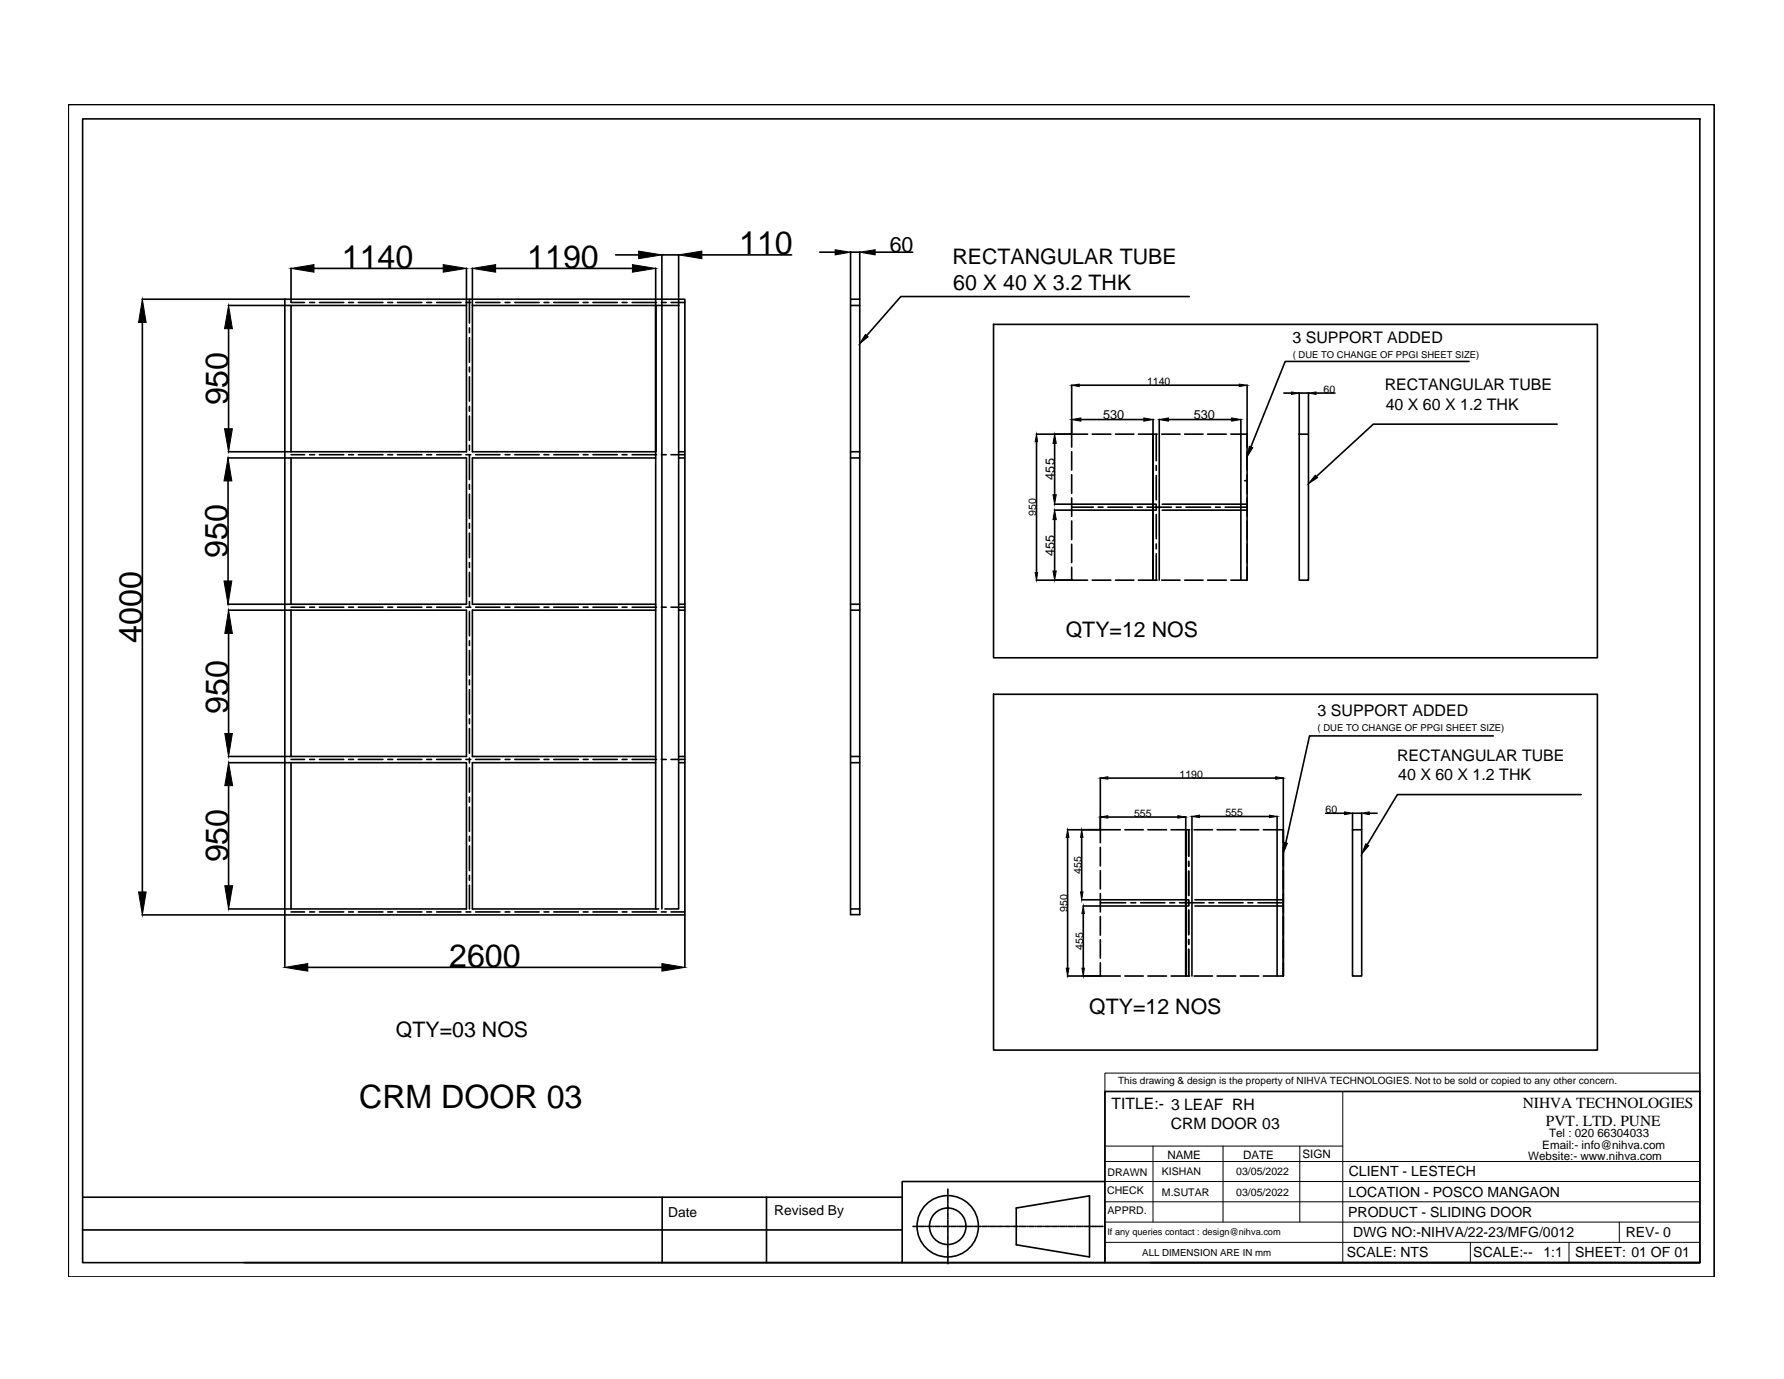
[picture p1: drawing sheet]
<svg xmlns="http://www.w3.org/2000/svg" width="279mm" height="216mm" viewBox="0 0 279 216" stroke-linecap="round" stroke-linejoin="round" font-family="sans-serif">
<!-- layer: 0 -->
<g fill="none" stroke="#000" stroke-width=".25">
<path d="M10.7 16.4h257.8v183.5h-257.8zM12.9 18.6h253.3v179.1h-253.3zM96.4 39.9h3.6M103.7 39.9v102.4M103.7 39.9h2.6M106.3 39.9v31.8M109.9 39.9h14.1M128.4 39.5h2.4M133.2 39.4v7.4M133.2 39.5h1.4M134.6 39.4v7.4M137.1 39.5h5.8"/>
<path d="M22.3 46.8h22.3M22.3 50.5v89.1M35.8 47.8h9.7M35.8 51.5v15.6M44.6 46.8h62.7v96.4h-62.7zM45.6 42v5.3M45.6 47.4h2.1M48.5 47.4h.8M49.2 42h20.2M50 47.4h3.8M54.6 47.4h.8M56.1 47.4h3.9"/>
<path d="M60.7 47.4h.8M62.3 47.4h3.8M66.8 47.4h.8M68.4 47.4h3.8M73 47.4h.7M73.1 42v28.7h-27.5v-22.9h27.5M73.5 46.8v3.8M73.5 51.3v.8M73.5 52.9v3.8M73.5 57.5v.7M73.5 59v3.8M74 42v28.7h28.7v-22.9v94.5"/>
<path d="M74 47.8h32.3M74.5 47.4h3.8M77.6 42h21.4M79.1 47.4h.8M80.6 47.4h3.8M85.2 47.4h.8M86.7 47.4h3.9M91.3 47.4h.8M92.9 47.4h3.8M97.4 47.4h.8M99 47.4h3.8M102.7 42v5.8"/>
<path d="M103.6 47.4h.7M105.1 47.4h2.2M133.2 46.8h1.4v96.4h-1.4zM133.2 47.8h1.4M155.6 50.8h94.6v52.2h-94.6zM186.3 46.4h-45.2l-5.4 6.1M230.1 56.6h-28.8l-5.4 13.4M35.7 71.7h9.8M35.7 75.3v15.7M35.8 70.7h9.7M45.6 71.7h27.5v22.9h-27.5zM45.6 71.2h2.1"/>
<path d="M48.5 71.2h.8M50 71.2h3.8M54.6 71.2h.8M56.1 71.2h3.9M60.7 71.2h.8M62.3 71.2h3.8M66.8 71.2h.8M68.4 71.2h3.8M73 71.2h.7M73.5 63.6v.8M73.5 65.1v3.8M73.5 69.7v.8"/>
<path d="M73.5 71.2v3.9M73.5 75.8v.8M73.5 77.4v3.8M74.5 71.2h3.8M79.1 71.2h.8M80.6 71.2h3.8M85.2 71.2h.8M86.7 71.2h3.9M91.3 71.2h.8M92.9 71.2h3.8M97.4 71.2h.8M99 71.2h3.8"/>
<path d="M102.7 71.7h-28.7v22.9h28.7M103.6 71.2h.7M105.1 71.2h2.2M106.3 71.7v70.6h-2.2M106.3 71.7h1M106.3 70.7h1M133.2 71.7h1.4M133.2 70.7h1.4M162.3 68h5.5M162.3 69.2v20.4M165.1 79.9h2.7M165.1 78.9h2.7"/>
<path d="M165.2 69.4v8.1M167.8 60.3v7.6M167.8 70.7v2.9M167.8 74.3v2.9M167.8 78v2.8M167.8 79.4h3.4M167.8 79.9h13.3M167.8 78.9h13.3M169 60.3h25.1M169.3 65.7h9.8M170.3 68h-2.5v2M171.1 68h2.9"/>
<path d="M172 79.4h.7M173.5 79.4h3.9M174.7 68h2.9M178.1 79.4h.8M178.3 68h2.9M179.6 79.4h3.9M180.6 65.6v2.3M181.1 68v4.1M181.1 72.9v.7M181.1 74.5v3.8M181.1 79v.8M181.6 65.6v2.3"/>
<path d="M181.6 68v22.8M181.9 68h2.9M182 79.9h13.3M182 78.9h13.3M183 65.7h9.9M184.2 79.4h.8M185.5 68h2.9M185.7 79.4h3.9M189.1 68h3M190.4 79.4h.7M191.9 79.4h3.4M192.8 68h2.5v22.8"/>
<path d="M194.3 65.6v2.3M194.3 68v22.8M194.9 75.3h.4M195.3 60.3v7.6M201.1 61.5h1.2M203.5 68h1.4v22.8h-1.4zM203.5 67.9v-6.4h1.4v6.4M206.1 61.5h3M243.9 66.4h-28.8l-9 8.2M35.7 94.6h9.8M35.8 95.5h9.7M35.8 99.2v15.6"/>
<path d="M45.6 95.5h27.5v22.9h-27.5zM45.6 95.1h2.1M48.5 95.1h.8M50 95.1h3.8M54.6 95.1h.8M56.1 95.1h3.9M60.7 95.1h.8M62.3 95.1h3.8M66.8 95.1h.8M68.4 95.1h3.8M73 95.1h.7M73.5 81.9v.8"/>
<path d="M73.5 83.5v3.8M73.5 88.1v.7M73.5 89.6v3.8M73.5 94.2v.8M73.5 95.7v3.9M74.5 95.1h3.8M79.1 95.1h.8M80.6 95.1h3.8M85.2 95.1h.8M86.7 95.1h3.9M91.3 95.1h.8M92.9 95.1h3.8"/>
<path d="M97.4 95.1h.8M99 95.1h3.8M102.7 95.5h-28.7v22.9h28.7M103.6 95.1h.7M105.1 95.1h2.2M106.3 95.5h1M106.3 94.6h1M133.2 95.5h1.4M133.2 94.6h1.4M162.3 90.8h5.5M165.2 81.4v8M167.8 88.8v2h2.5"/>
<path d="M167.8 81.6v2.9M167.8 85.2v2.9M171.1 90.8h2.9M174.7 90.8h2.9M178.3 90.8h2.9M180.6 90.8v-22.8v22.8M181.1 80.5v3.9M181.1 85.2v.7M181.1 86.7v4.1M181.9 90.8h2.9M185.5 90.8h2.9M189.1 90.8h3"/>
<path d="M195.3 88.8v2h-2.5M35.8 118.4h9.7M35.8 119.4h9.7M45.6 119.4h27.5v22.9h-27.5zM45.6 118.9h2.1M48.5 118.9h.8M50 118.9h3.8M54.6 118.9h.8M56.1 118.9h3.9M60.7 118.9h.8M62.3 118.9h3.8M66.8 118.9h.8"/>
<path d="M68.4 118.9h3.8M73 118.9h.7M73.5 100.3v.8M73.5 101.8v3.9M73.5 106.5v.7M73.5 108v3.8M73.5 112.6v.7M73.5 114.1v3.8M73.5 118.7v.8M74.5 118.9h3.8M79.1 118.9h.8M80.6 118.9h3.8"/>
<path d="M85.2 118.9h.8M86.7 118.9h3.9M91.3 118.9h.8M92.9 118.9h3.8M97.4 118.9h.8M99 118.9h3.8M102.7 119.4h-28.7v22.9h29.2M103.6 118.9h.7M105.1 118.9h2.2M106.3 119.4h1M106.3 118.4h1M133.2 119.4h1.4"/>
<path d="M133.2 118.4h1.4M155.6 108.7h94.6v55.7h-94.6zM233.9 115.2h-28.8l-3.7 16.8M35.8 123v15.7M73.5 120.2v3.8M73.5 124.8v.8M73.5 126.4v3.8M73.5 130.9v.8M73.5 132.4v3.9M73.5 137.1v.7M73.5 138.6v3.7M167.2 129.9h5.1"/>
<path d="M167.2 131.1v20.5M169.4 131.1v8.5M172.3 121.8v8.1M172.3 132.7v2.9M172.3 136.3v2.9M172.3 139.9v2.9M173.5 121.8h26.3M173.5 127.9h11M175.5 129.9h-3.2v2M176.2 129.9h2.9M179.8 129.9h2.9M183.4 129.9h2.9"/>
<path d="M185.7 127.9v2M186.2 129.9v4.2M186.2 134.9v.7M186.2 136.4v3.8M186.7 127.8v2.1M186.7 129.9v22.9M187 129.9h2.9M187.9 127.8h10.9M190.6 129.9h2.9M194.3 129.9h2.8M197.9 129.9h3.1v22.9M200 127.8v2.1"/>
<path d="M200 129.9v22.9M201 121.8v8.1M207.6 127.3h3M211.8 129.9h1.5v22.9h-1.5zM211.8 129.9v-2.6h1.5v2.6M214.4 127.3h1.3M247.6 124.4h-28.8l-4.7 7.9M22.3 143.2h22.3M35.8 142.3h9.7M44.6 143.3v8.2M45.6 142.8h2.1M48.2 151.5h55.5"/>
<path d="M48.5 142.8h.8M50 142.8h3.8M54.6 142.8h.8M56.1 142.8h3.9M60.7 142.8h.8M62.3 142.8h3.8M66.8 142.8h.8M68.4 142.8h3.8M73 142.8h.7M74.5 142.8h3.8M79.1 142.8h.8M80.6 142.8h3.8"/>
<path d="M85.2 142.8h.8M86.7 142.8h3.9M91.3 142.8h.8M92.9 142.8h3.8M97.4 142.8h.8M99 142.8h3.8M103.6 142.8h.7M105.1 142.8h2.2M107.3 143.3v8.2M133.2 142.3h1.4M167.2 152.8h5.1M169.4 140.9h2.9"/>
<path d="M169.6 141.8h2.7M169.7 143v8.6M172.3 150.7v2.1h3.2M172.3 143.5v2.9M172.3 147.1v2.9M172.3 140.9h13.9M172.3 141.8h13.9M172.3 141.3h4M176.2 152.8h2.9M177.1 141.3h.8M178.6 141.3h3.8M179.8 152.8h2.9"/>
<path d="M183.2 141.3h.8M183.4 152.8h2.9M184.7 141.3h3.9M185.7 152.8v-22.9v22.9M186.2 141v.7M186.2 142.5v3.8M186.2 147.1v.8M186.2 148.6v4.2M187 152.8h2.9M187.1 140.9h13.9M187.1 141.8h13.9M189.3 141.3h.8"/>
<path d="M190.6 152.8h2.9M190.9 141.3h3.8M194.3 152.8h2.8M195.4 141.3h.8M197 141.3h4M201 150.7v2.1h-3.1M173 170.9h93.2v26.8h-93.2zM12.9 192.6h128.4M12.9 187.4h128.4M103.7 187.4v10.3M120 187.4v10.3M141.3 197.7h31.7"/>
<path d="M143 192h.5M143.7 192h.2M144 192h.8M144.9 192h.2M145.2 192h.8M146.2 192h.1M146.5 192h.7M147.4 192h.1M147.7 192h.7M148.4 186.2v.7M148.4 187.1v.1M148.4 187.4v.7"/>
<path d="M148.4 188.2v.2M148.4 188.6v.7M148.4 189.5v.1M148.4 189.8v.8M148.4 190.7v.2M148.4 191v.8M148.4 191.9v.2M148.4 192.2v.8M148.4 193.2v.1M148.4 193.4v.8M148.4 194.4v.1M148.4 194.7v.7"/>
<path d="M148.4 195.6v.2M148.4 195.9v.8M148.4 196.8v.2M148.4 197.1v.8M148.6 192h.1M148.9 192h.8M149.8 192h.2M150.1 192h.8M151 192h.2M151.4 192h.7M152.3 192h.1M152.6 192h.8"/>
<path d="M153.5 192h.2M153.8 192h.8M154.7 192h.2M155 192h.8M155.9 192h.2M156.2 192h.8M157.2 192h.1M157.5 192h.7M158.4 192h.2M158.7 192h.8M159.2 189.1l11.4-1.9v9.6l-11.4-1.9zM159.6 192h.2"/>
<path d="M159.9 192h.8M160.9 192h.1M161.1 192h.8M162.1 192h.1M162.4 192h.7M163.3 192h.1M163.6 192h.8M164.5 192h.2M164.8 192h.8M165.8 192h.1M166.1 192h.7M166.9 192h.2"/>
<path d="M167.3 192h.7M168.2 192h.1M168.5 192h.8M169.4 192h.2M169.7 192h.8M170.6 192h.2M170.9 192h.8M171.9 192h.1M172.2 192h.5M173 185h-31.7v12.7h-103M180.1 197.7h86.1"/>
<circle cx="148.4" cy="192" r="2.86"/>
<circle cx="148.4" cy="192" r="4.8"/>
</g>
<g fill="#000" stroke="#000" stroke-width=".16">
<path d="M100 39.3l3.7 .6-3.7 .6zM106.3 39.9l3.6-.6v1.2zM130.8 39.1l2.4 .4-2.4 .4zM134.6 39.5l2.5-.4v.8zM22.3 46.8l.6 3.7h-1.2zM35.8 47.8l.6 3.7h-1.2zM45.6 42l3.6-.6v1.2zM69.4 41.4l3.7 .6-3.7 .6zM74 42l3.6-.6v1.2zM99 41.4l3.7 .6-3.7 .6zM135.5 52.4l.5 .3-1.4 1.1zM35.7 71.7l.6 3.6h-1.2z"/>
<path d="M35.2 67.1h1.2l-.6 3.6zM162.3 68l.2 1.2h-.4zM164.9 77.5h.5l-.2 1.4zM165.2 68l.2 1.4h-.5zM167.8 60.3l1.2-.2v.4zM167.8 65.7l1.5-.3v.5zM179.1 65.4l1.5 .3-1.5 .2zM181.6 65.7l1.4-.3v.5zM192.9 65.4l1.4 .3-1.4 .2zM194.1 60.1l1.2 .2-1.2 .2zM195.7 69.9l.5 .2-.9 1.4zM202.3 61.4l1.2 .1-1.2 .3z"/>
<path d="M204.9 61.5l1.2-.1v.4zM206 74.4l.4 .4-1.5 .9zM35.1 91h1.2l-.6 3.6zM35.8 95.5l.6 3.7h-1.2zM162.1 89.6h.4l-.2 1.2zM164.9 89.4h.5l-.2 1.4zM165.2 79.9l.2 1.5h-.5zM35.2 114.8h1.2l-.6 3.6zM21.7 139.6h1.2l-.6 3.6zM35.8 119.4l.6 3.6h-1.2zM35.2 138.7h1.2l-.6 3.6zM167.2 129.9l.2 1.2h-.4z"/>
<path d="M169.4 129.9l.2 1.2h-.4zM169.2 139.6h.4l-.2 1.3zM172.3 121.8l1.2-.2v.4zM172.3 127.9l1.2-.2v.4zM184.5 127.7l1.2 .2-1.2 .2zM186.7 127.8l1.2-.2v.4zM198.8 127.6l1.2 .2-1.2 .2zM199.8 121.6l1.2 .2-1.2 .2zM201.1 131.9l.5 .1-.6 1.6zM210.6 127.1l1.2 .2-1.2 .2zM213.9 132.1l.5 .3-1.1 1.3zM213.3 127.3l1.1-.2v.4z"/>
<path d="M44.6 151.5l3.6-.6v1.1zM103.7 150.9l3.6 .6-3.6 .5zM167 151.6h.4l-.2 1.2zM169.7 141.8l.1 1.2h-.4zM169.4 151.6h.4l-.1 1.2z"/>
</g>
<g fill="none" stroke="#000" stroke-width=".16">
<path d="M173 168h93.2v2.9h-93.2zM173 170.9v26.8M173 179.4h37.3M174.6 170.9h91.6M180.6 179.4v11.9M191.5 179.4v11.9M203.6 179.4v11.9M210.3 170.9v26.8M173 191.3h93.2M173 188.2h93.2M173 185h93.2M173 181.8h93.2"/>
<path d="M173 194.5h93.2M230.3 194.5v3.2M245.7 194.5v3.2M253.6 191.3v3.2"/>
</g>
<g font-size="5">
<text x="53.5" y="41.9">1140</text>
<text x="82.6" y="41.9">1190</text>
<text x="115.8" y="39.8">110</text>
<text x="35.7" y="63.5" transform="rotate(-90 35.7 63.5)">950</text>
<text x="35.6" y="87.3" transform="rotate(-90 35.6 87.3)">950</text>
<text x="22.2" y="100.6" transform="rotate(-90 22.2 100.6)">4000</text>
<text x="35.7" y="111.7" transform="rotate(-90 35.7 111.7)">950</text>
<text x="35.8" y="135" transform="rotate(-90 35.8 135)">950</text>
<text x="70.3" y="151.4">2600</text>
<text x="56.2" y="173.4">CRM DOOR 03</text>
</g>
<g font-size="3.3">
<text x="139.3" y="39.4">60</text>
<text x="149.2" y="41.4">RECTANGULAR TUBE</text>
<text x="149.3" y="45.5">60 X 40 X 3.2 THK</text>
<text x="166.9" y="99.7">QTY=12 NOS</text>
<text x="170.6" y="158.7">QTY=12 NOS</text>
<text x="62" y="162.4">QTY=03 NOS</text>
</g>
<g font-size="2.5">
<text x="202.4" y="53.7">3 SUPPORT ADDED</text>
<text x="216.9" y="61.1">RECTANGULAR TUBE</text>
<text x="217" y="64.1">40 X 60 X 1.2 THK</text>
<text x="206.4" y="112.1">3 SUPPORT ADDED</text>
<text x="218.8" y="119.1">RECTANGULAR TUBE</text>
<text x="219" y="122.1">40 X 60 X 1.2 THK</text>
<text x="174.1" y="173.6">TITLE:- 3 LEAF RH</text>
<text x="183.4" y="176.8">CRM DOOR 03</text>
</g>
<g font-size="2.4">
<text x="238.5" y="173.5">NIHVA TECHNOLOGIES</text>
<text x="242.1" y="176.2">PVT. LTD. PUNE</text>
</g>
<g font-size="2.2">
<text x="211.2" y="184.2">CLIENT - LESTECH</text>
<text x="104.6" y="190.5">Date</text>
<text x="121.3" y="190.3">Revised By</text>
<text x="211.1" y="190.5">PRODUCT - SLIDING DOOR</text>
<text x="211.2" y="187.4">LOCATION - POSCO MANGAON</text>
<text x="210.9" y="196.8">SCALE: NTS</text>
<text x="211.9" y="193.7">DWG NO:-NIHVA/22-23/MFG/0012</text>
<text x="230.7" y="196.8">SCALE:--</text>
<text x="241.7" y="196.8">1:1</text>
<text x="246.7" y="196.8">SHEET: 01 OF 01</text>
<text x="254.6" y="193.7">REV- 0</text>
</g>
<g font-size="2">
<text x="172.7" y="65.6">530</text>
<text x="187" y="65.6">530</text>
<text x="165.1" y="75.1" transform="rotate(-90 165.1 75.1)">455</text>
<text x="165.1" y="87" transform="rotate(-90 165.1 87)">455</text>
</g>
<g font-size="1.8">
<text x="241.5" y="179.9">Email:- info@nihva.com</text>
<text x="242.6" y="178.1">Tel : 020 66304033</text>
<text x="182.8" y="181.4">NAME</text>
<text x="194.7" y="181.4">DATE</text>
<text x="204" y="181.3">SIGN</text>
<text x="239.3" y="181.6">Website:- www.nihva.com</text>
</g>
<g font-size="1.7">
<text x="179.6" y="60.3">1140</text>
<text x="207.3" y="61.5">60</text>
<text x="162.3" y="80.8" transform="rotate(-90 162.3 80.8)">950</text>
<text x="184.7" y="121.8">1190</text>
<text x="177.6" y="127.9">555</text>
<text x="191.9" y="127.8">555</text>
<text x="207.6" y="127.3">60</text>
<text x="169.4" y="136.8" transform="rotate(-90 169.4 136.8)">455</text>
<text x="167.2" y="142.7" transform="rotate(-90 167.2 142.7)">950</text>
<text x="169.6" y="148.7" transform="rotate(-90 169.6 148.7)">455</text>
<text x="173.5" y="184.1">DRAWN</text>
<text x="182" y="184">KISHAN</text>
<text x="193.6" y="184">03/05/2022</text>
<text x="173.4" y="186.9">CHECK</text>
<text x="173.5" y="190">APPRD.</text>
<text x="182" y="187.2">M.SUTAR</text>
<text x="193.6" y="187.2">03/05/2022</text>
</g>
<text font-size="1.6" x="175.1" y="169.8">This drawing &amp; design is the property of NIHVA TECHNOLOGIES. Not to be sold or copied to any other concern.</text>
<g font-size="1.5">
<text x="202.5" y="56">( DUE TO CHANGE OF PPGI SHEET SIZE)</text>
<text x="206.4" y="114.5">( DUE TO CHANGE OF PPGI SHEET SIZE)</text>
<text x="178.9" y="196.6">ALL DIMENSION ARE IN mm</text>
</g>
<text font-size="1.4" x="173.4" y="193.3">If any queries contact : design@nihva.com</text>
</svg>
